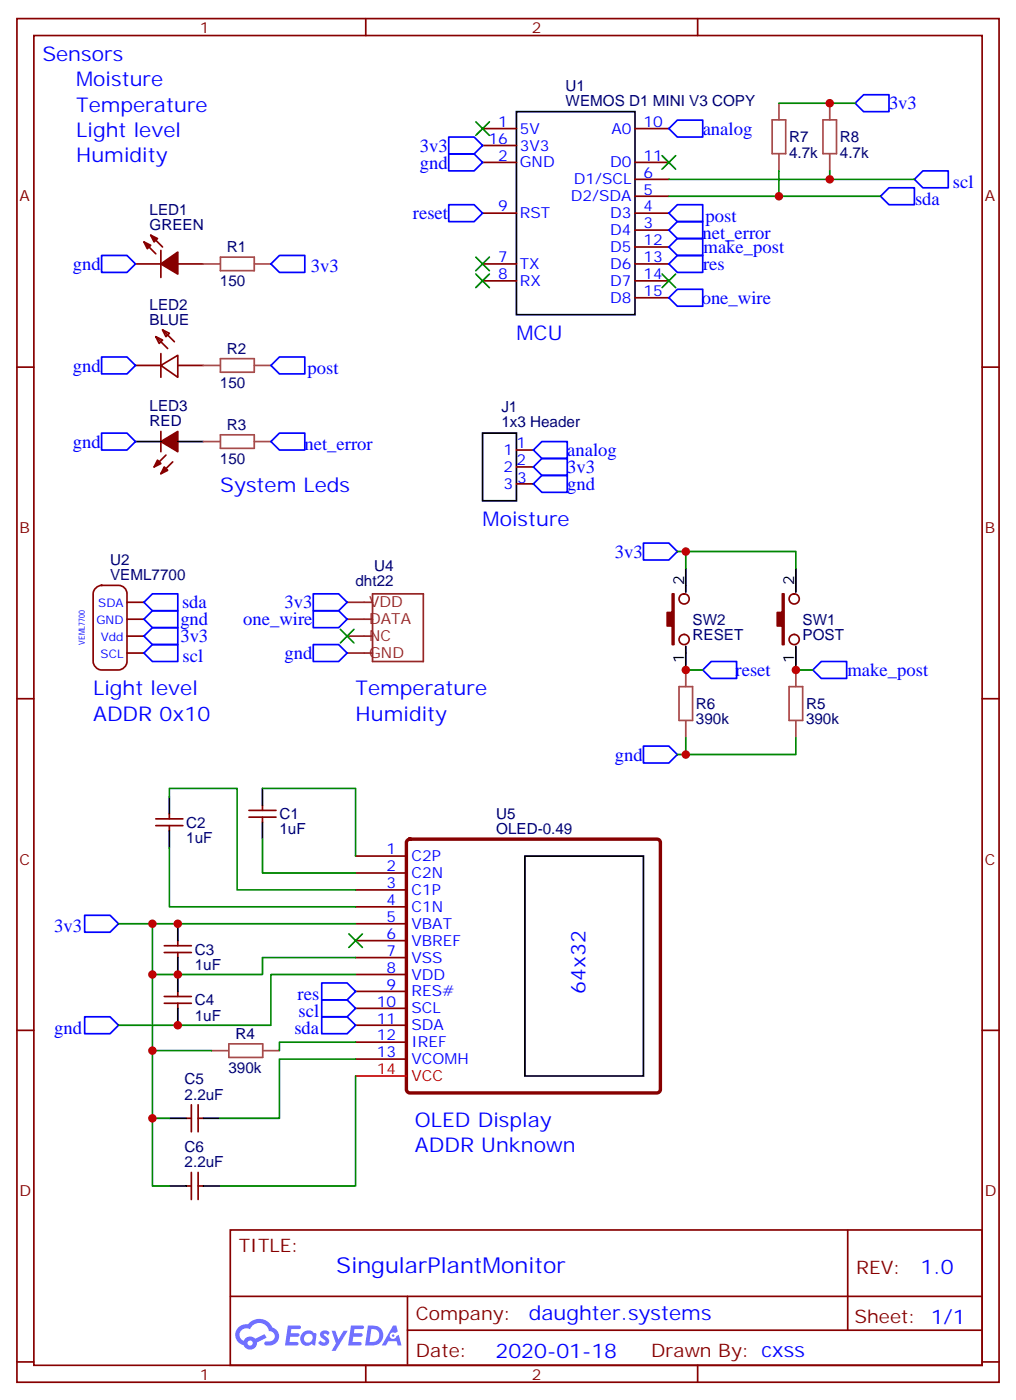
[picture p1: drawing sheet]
<svg xmlns="http://www.w3.org/2000/svg" width="212mm" height="292mm" viewBox="0 0 212 292" stroke-linecap="round" stroke-linejoin="round" font-family="sans-serif">
<g fill="none" stroke="#870000" stroke-width=".35">
<path d="M3.5 3.9h204.6v284.3h-204.6zM7.1 7.4h197.5v277.3h-197.5zM76.2 3.9v3.5M145.3 3.9v3.5M3.5 76.6h3.6M204.6 76.6h3.5M3.5 145.7h3.6M204.6 145.7h3.5M3.5 214.8h3.6M204.6 214.8h3.5M48 256.5h156.6v28.2h-156.6zM176.6 256.5v20.9"/>
<path d="M48 270.3h156.5M84.9 277.4h119.6M84.9 270.3v14.1M3.5 284h3.6M76.2 284.7v3.5M145.3 284.7v3.5M204.6 284h3.5"/>
</g>
<g fill="#5487ff">
<path d="M67 277.6a1.22 1.22 0 0 1 1.7 .3l-.4 .6a.47 .47 0 0 0-.3-.4 .47 .47 0 0 0-.6 .2l.1 .1a1.55 1.55 0 0 1 1.1 1.5 1.34 1.34 0 0 1-2.3 .2l.4-.6 .8 .4a.29 .29 0 0 0 .3-.2 .29 .29 0 0 0-.3-.3 1.04 1.04 0 0 1-.5-1.8z"/>
<path d="M60 276.4h2.1a.43 .43 0 0 1 .5 .1 .43 .43 0 0 1 .1 .5l-.4 .1h-1.6l-.1 .9h1.5a.37 .37 0 0 1 .3 .4 .37 .37 0 0 1-.4 .3h-1.5l-.2 1.1h1.3a.43 .43 0 0 1 .4 .1 .43 .43 0 0 1 .2 .5l-.4 .2h-2.4z"/>
<path d="M73.1 276.4h2.1a.43 .43 0 0 1 .5 .1 .43 .43 0 0 1 .1 .5l-.3 .1h-1.7l-.1 .9h1.5a.37 .37 0 0 1 .4 .4 .37 .37 0 0 1-.4 .3h-1.6l-.2 1.1h1.3a.43 .43 0 0 1 .5 .1 .43 .43 0 0 1 .1 .5l-.3 .1h-2.5z"/>
<path d="M81.9 276.4h.7l.3 1.3-.6 .3a.69 .69 0 0 0-1 .2 .69 .69 0 0 0 .4 1 .69 .69 0 0 0 .9-.6l.5-.3 .5 2.2h-.7l-.3-.8h-1.7l-.5 .8h-.9z"/>
<path d="M69.1 277.5h.8l.6 1.8 1.1-1.8h.8l-2.5 4.2h-.8l.9-1.6z"/>
<path d="M76.7 276.4l-.6 4.2h1.3a2.11 2.11 0 0 0 2.5-2.2 2.11 2.11 0 0 0-2.6-2zM77.4 277.1a1.39 1.39 0 0 1 1.6 1.5 1.39 1.39 0 0 1-1.7 1.2h-.3z"/>
<path d="M63 278a1.47 1.47 0 0 0-.2 2.1 1.47 1.47 0 0 0 2.1 .1l.8 .4 .2-2.3-.1-.3h-.4a1.49 1.49 0 0 0-2.4 0zM63.6 278.4a.92 .92 0 0 1 1.6 .5 .92 .92 0 0 1-1.3 1 .9 .9 0 0 1-.3-1.5z"/>
<path d="M49.7 276.8a2.18 2.18 0 0 0 1 3.7 1.44 1.44 0 0 0 1.7 .9 1.44 1.44 0 0 0 1.1-1.5l2.1-1-.5-.7-1.9 1a1.47 1.47 0 0 0-2.4 .4 1.39 1.39 0 0 1-.7-1.9 1.39 1.39 0 0 1 2-.5 2.08 2.08 0 0 1 2.1-1.3 2.08 2.08 0 0 1 1.9 1.7 1.07 1.07 0 0 1 1.2 1 1.07 1.07 0 0 1-1.1 1.1h-.6a.43 .43 0 0 0-.5 .4 .43 .43 0 0 0 .4 .5 2 2 0 0 0 2.4-1.1 2 2 0 0 0-.7-2.5l-.5-.2a2.98 2.98 0 0 0-5-.7l-1.1 .1zM51.6 280.1a.55 .55 0 0 1 1.1 0 .55 .55 0 0 1-1.1 0z"/>
<circle cx="81.9" cy="278.5" r=".26"/>
</g>
<g fill="none" stroke="#000" stroke-width=".35">
<path d="M107.6 23.3h24.7v42.3h-24.7zM28.2 92.1h5.3M37 92.1h5.3M100.5 90.3h7.1v14.1h-7.1zM142.9 118.5v5M165.8 118.5v5M142.9 134.8v4.9M165.8 134.8v4.9M35.3 166.2v3.5M35.3 173.2v3.5M54.7 164.4v3.5M54.7 171.4v3.6"/>
<path d="M109.4 178.5h24.7v45.9h-24.7zM37 192.6v3.5M37 199.7v7M37 210.3v3.5M35.3 233.2h3.5M42.3 233.2h3.6M35.3 247.3h3.5M42.3 247.3h3.6"/>
</g>
<g fill="none" stroke="#870000" stroke-width=".35">
<path d="M100.5 26.8h7.1M100.5 30.3h7.1M100.5 33.9h7.1M132.3 26.8h7M132.3 33.9h7M132.3 37.4h7M28.2 55h5.3M30 50.4l2.5 2.5M31.4 49l2.5 2.5M33.5 52.2v5.7M37 55h5.3M100.5 44.4h7.1"/>
<path d="M100.5 55h7.1M100.5 58.6h7.1M132.3 44.4h7M132.3 55h7M132.3 58.6h7M132.3 40.9h7M132.3 48h7M132.3 51.5h7M28.2 76.2h5.3M32.5 70.2l1.4 .7-.7 .7zM32.5 70.2l2.4 2.5M33.5 76.2l3.5-2.1v4.6z"/>
<path d="M33.5 73.7v5M33.9 68.8l1.4 .7-.7 .7zM33.9 68.8l2.4 2.5M37 76.2h5.3M132.3 62.1h7M33.5 90v4.2M34.6 94.9l-2.5 2.5M36 96.3l-2.5 2.5M107.6 93.8h3.5M107.6 97.4h3.5M107.6 100.9h3.5M26.5 136.2h3.5"/>
<path d="M26.5 132.6h3.5M26.5 129.1h3.5M26.5 125.6h3.5M32.5 170.7h5.6M32.5 172.2h5.6M35.3 169.7v1M35.3 172.2v1M51.9 169h5.6M51.9 170.4h5.6M54.7 167.9v1.1M54.7 170.4v1M74.1 178.5h10.6"/>
<path d="M34.2 197.2h5.7M34.2 198.6h5.7M37 196.1v1.1M37 198.6v1.1M74.1 182h10.6M74.1 185.6h10.6M74.1 189.1h10.6M74.1 192.6h10.6M74.1 196.1h10.6M74.1 199.7h10.6M34.2 207.8h5.7M34.2 209.2h5.7"/>
<path d="M37 206.7v1.1M37 209.2v1.1M74.1 203.2h10.6M74.1 206.7h10.6M74.1 210.3h10.6M74.1 213.8h10.6M74.1 217.3h10.6M38.8 233.2h1.1M39.9 230.4v5.6M41.3 233.2h1M41.3 230.4v5.6M74.1 220.8h10.6"/>
<path d="M38.8 247.3h1.1M39.9 244.5v5.6M41.3 244.5v5.6M41.3 247.3h1"/>
<circle cx="142.5" cy="133.3" r="1.06"/>
<circle cx="142.5" cy="124.9" r="1.06"/>
<circle cx="165.5" cy="133.3" r="1.06"/>
<circle cx="165.5" cy="124.9" r="1.06"/>
</g>
<g fill="#870000" stroke="#870000" stroke-width=".35">
<path d="M30 50.4l1.4 .8-.7 .7z"/>
<path d="M31.4 49l1.4 .7-.7 .7z"/>
<path d="M33.5 55l3.5-2.4v4.6z"/>
<path d="M33.5 92.1l3.5-2.1v4.2z"/>
<path d="M32.8 96l.7 .7-1.4 .7z"/>
<path d="M34.2 97.4l.7 .7-1.4 .7z"/>
<path d="M163 123.8h.3v10.6h-.3v-3.9h-1.1v-2.8h1.1z"/>
<path d="M140.1 123.8h.3v10.6h-.3v-3.9h-1.1v-2.8h1.1z"/>
</g>
<g fill="none" stroke="#a64a4a" stroke-width=".35">
<path d="M160.9 25h2.8v7h-2.8zM162.3 21.5v3.5M162.3 32.2v3.4M171.4 25h2.9v7h-2.9zM172.9 21.5v3.5M172.9 32.2v3.4M42.3 55h3.5M45.9 53.6h7.1v2.8h-7.1zM53 55h3.4M42.3 76.2h3.5M45.9 74.8h7.1v2.8h-7.1zM53 76.2h3.4"/>
<path d="M42.3 92.1h3.5M45.9 90.7h7.1v2.8h-7.1zM53 92.1h3.4M142.9 139.7v3.5M165.8 139.7v3.5M141.5 143.2h2.8v7h-2.8zM142.9 150.3v3.5M164.4 143.2h2.8v7h-2.8zM165.8 150.3v3.5M44.1 219.1h3.5M47.7 217.7h7v2.8h-7zM54.7 219.1h3.5"/>
</g>
<path d="M72.3 125.6h5.3M72.3 129.1h5.3M72.3 132.6h5.3M72.3 136.2h5.3M77.6 123.8h10.6v14.1h-10.6z" fill="none" stroke="#8c2424" stroke-width=".35"/>
<path d="M20 122.6l.8-.5h.4h3.5a1.76 1.76 0 0 1 1.8 1.7v14.1a1.89 1.89 0 0 1-1.8 1.8h-3.5a1.89 1.89 0 0 1-1.8-1.8v-14.1l.1-.4z" fill="none" stroke="#900" stroke-width=".35"/>
<path d="M84.9 175.2l.5-.2h51.5a.71 .71 0 0 1 .7 .7v51.5a.76 .76 0 0 1-.7 .7h-51.5a.76 .76 0 0 1-.7-.7v-51.5z" fill="none" stroke="#870000" stroke-width=".71"/>
<path d="M74.1 224.4h10.6" fill="none" stroke="#f00" stroke-width=".35"/>
<g fill="none" stroke="#00f" stroke-width=".35">
<path d="M179.9 19.8h5.3v3.5h-5.3l-1.7-1.8zM93.5 28.6h5.3l1.7 1.7-1.7 1.8h-5.3zM93.5 32.1h5.3l1.7 1.8-1.7 1.7h-5.3zM141.1 25h5.3v3.6h-5.3l-1.8-1.8zM192.3 35.6h5.3v3.6h-5.3l-1.8-1.8zM21.2 53.3h5.3l1.7 1.7-1.7 1.8h-5.3zM56.4 55l1.8-1.7h5.3v3.5h-5.3zM93.5 42.7h5.3l1.7 1.7-1.7 1.8h-5.3zM139.3 44.4l1.8-1.7h5.3v3.5h-5.3zM139.3 51.5l1.8-1.8h5.3v3.6h-5.3zM139.3 55l1.8-1.7h5.3v3.5h-5.3zM141.1 46.2h5.3v3.5h-5.3l-1.8-1.7z"/>
<path d="M183.4 40.9l1.8-1.7h5.3v3.5h-5.3zM21.2 74.4h5.3l1.7 1.8-1.7 1.8h-5.3zM56.4 76.2l1.8-1.8h5.3v3.6h-5.3zM139.3 62.1l1.8-1.8h5.3v3.6h-5.3zM21.2 90.3h5.3l1.7 1.8-1.7 1.7h-5.3zM56.4 92.1l1.8-1.8h5.3v3.5h-5.3zM111.1 97.4l1.8-1.8h5.3v3.5h-5.3zM111.1 93.8l1.8-1.7h5.3v3.5h-5.3zM111.1 100.9l1.8-1.8h5.3v3.6h-5.3zM134.1 113.2h5.2l1.8 1.8-1.8 1.8h-5.2zM30 125.6l1.7-1.8h5.3v3.6h-5.3zM30 136.2l1.7-1.8h5.3v3.5h-5.3z"/>
<path d="M30 129.1l1.7-1.7h5.3v3.5h-5.3zM31.7 130.9h5.3v3.5h-5.3l-1.7-1.8zM65.3 123.8h5.3l1.7 1.8-1.7 1.8h-5.3zM65.3 134.4h5.3l1.7 1.8-1.7 1.7h-5.3zM65.3 127.4h5.3l1.7 1.7-1.7 1.8h-5.3zM146.4 139.7l1.8-1.8h5.3v3.6h-5.3zM169.3 139.7l1.8-1.8h5.3v3.6h-5.3zM134.1 155.6h5.2l1.8 1.7-1.8 1.8h-5.2zM17.6 190.9h5.3l1.8 1.7-1.8 1.8h-5.3zM17.6 212h5.3l1.8 1.8-1.8 1.7h-5.3zM67 208.5h5.3l1.8 1.8-1.8 1.7h-5.3zM67 212h5.3l1.8 1.8-1.8 1.7h-5.3z"/>
<path d="M67 205h5.3l1.8 1.7-1.8 1.8h-5.3z"/>
</g>
<g fill="none" stroke="#008700" stroke-width=".35">
<path d="M139.3 37.4h51.2M162.3 35.6v5.3M162.3 21.5h15.9M172.9 35.6v1.8M139.3 40.9h44.1M141.1 115h24.7v3.5M142.9 115v3.5M142.9 139.7h3.5M165.8 139.7h3.5M142.9 153.8v3.5M165.8 153.8v3.5h-24.7M35.3 166.2v-1.8h14.1v21.2h24.7"/>
<path d="M35.3 176.7v12.4h38.8M54.7 164.4h19.4v14.1M54.7 175v7h19.4M24.7 192.6h49.4M31.7 192.6v10.6h23v-3.5h19.4M31.7 203.2v15.9h12.4M31.7 219.1v28.2h3.6M74.1 203.2h-17.7v10.6h-31.7M74.1 217.3h-15.9v1.8M31.7 233.2h3.6M74.1 220.8h-15.9v12.4h-12.3M74.1 224.4v22.9h-28.2"/>
</g>
<g fill="#c00">
<circle cx="172.9" cy="21.5" r=".88"/>
<circle cx="172.9" cy="37.4" r=".88"/>
<circle cx="165.8" cy="139.7" r=".88"/>
<circle cx="142.9" cy="115" r=".88"/>
<circle cx="31.8" cy="219.1" r=".88"/>
<circle cx="31.8" cy="203.2" r=".88"/>
<circle cx="37" cy="213.8" r=".88"/>
<circle cx="37" cy="203.2" r=".88"/>
<circle cx="37" cy="192.6" r=".88"/>
<circle cx="31.8" cy="192.6" r=".88"/>
<circle cx="31.8" cy="233.2" r=".88"/>
<circle cx="142.9" cy="157.3" r=".88"/>
<circle cx="142.9" cy="139.7" r=".88"/>
<circle cx="162.3" cy="40.9" r=".88"/>
</g>
<g fill="#c00" stroke="#008700" stroke-width=".35">
<path d="M72.7 194.7l2.8 2.9zM75.5 194.7l-2.8 2.9z"/>
<path d="M70.9 131.2l2.8 2.9zM73.7 131.2l-2.8 2.9z"/>
<path d="M137.9 32.5l2.9 2.8zM137.9 35.3l2.9-2.8z"/>
<path d="M137.9 57.2l2.9 2.8zM140.8 57.2l-2.9 2.8z"/>
<path d="M99.1 57.2l2.9 2.8zM102 57.2l-2.9 2.8z"/>
<path d="M99.1 53.6l2.9 2.8zM102 53.6l-2.9 2.8z"/>
<path d="M99.1 25.4l2.9 2.8zM102 25.4l-2.9 2.8z"/>
</g>
<text font-size="4.6" fill="#00f" x="70.1" y="265.5">SingularPlantMonitor</text>
<g font-size="4.2" fill="#00f">
<text x="8.8" y="12.7">Sensors</text>
<text x="15.9" y="18">Moisture</text>
<text x="15.9" y="23.3">Temperature</text>
<text x="15.9" y="28.6">Light level</text>
<text x="15.9" y="33.9">Humidity</text>
<text x="107.6" y="70.9">MCU</text>
<text x="45.9" y="102.7">System Leds</text>
<text x="100.5" y="109.7">Moisture</text>
<text x="19.4" y="145">Light level</text>
<text x="74.1" y="145">Temperature</text>
<text x="19.4" y="150.3">ADDR 0x10</text>
<text x="74.1" y="150.3">Humidity</text>
<text x="122" y="207.2" transform="rotate(-90 122 207.2)">64x32</text>
<text x="86.4" y="234.9">OLED Display</text>
<text x="86.4" y="240.2">ADDR Unknown</text>
<text x="191.8" y="265.7">1.0</text>
<text x="110.2" y="275.3">daughter.systems</text>
<text x="103.2" y="283.1">2020-01-18</text>
</g>
<g font-size="3.9" fill="#00f">
<text x="185.2" y="22.8">3v3</text>
<text x="146.4" y="28.1">analog</text>
<text x="87.5" y="31.6">3v3</text>
<text x="87.5" y="35.2">gnd</text>
<text x="198.5" y="39.2">scl</text>
<text x="86" y="45.7">reset</text>
<text x="147" y="46.2">post</text>
<text x="190.6" y="42.7">sda</text>
<text x="146.3" y="49.7">net_error</text>
<text x="146.6" y="52.8">make_post</text>
<text x="15.2" y="56.3">gnd</text>
<text x="64.7" y="56.8">3v3</text>
<text x="146.5" y="56.3">res</text>
<text x="146.2" y="63.4">one_wire</text>
<text x="15.2" y="77.5">gnd</text>
<text x="64.1" y="78">post</text>
<text x="15.2" y="93.4">gnd</text>
<text x="63.4" y="93.8">net_error</text>
<text x="118.2" y="95.1">analog</text>
<text x="118.2" y="98.6">3v3</text>
<text x="118.2" y="102.2">gnd</text>
<text x="128.1" y="116.3">3v3</text>
<text x="37.6" y="130.4">gnd</text>
<text x="37.9" y="126.9">sda</text>
<text x="50.7" y="130.4">one_wire</text>
<text x="59.3" y="126.9">3v3</text>
<text x="37.6" y="133.9">3v3</text>
<text x="38" y="137.9">scl</text>
<text x="59.3" y="137.5">gnd</text>
<text x="153.2" y="141">reset</text>
<text x="176.6" y="141">make_post</text>
<text x="128.1" y="158.6">gnd</text>
<text x="11.3" y="194.4">3v3</text>
<text x="62" y="208.5">res</text>
<text x="11.3" y="215.5">gnd</text>
<text x="61.3" y="215.5">sda</text>
<text x="62.2" y="212">scl</text>
</g>
<g font-size="3.9" fill="#800">
<text x="49.7" y="261.1">TITLE:</text>
<text x="178.4" y="265.7">REV:</text>
<text x="86.6" y="275.3">Company:</text>
<text x="178" y="275.9">Sheet: 1/1</text>
<text x="86.6" y="282.9">Date:</text>
<text x="135.7" y="283">Drawn By: cxss</text>
</g>
<g font-size="3.2" fill="#800">
<text x="41.6" y="6.9">1</text>
<text x="110.8" y="6.9">2</text>
<text x="4.1" y="42">A</text>
<text x="205.1" y="42">A</text>
<text x="4.1" y="111.1">B</text>
<text x="205.1" y="111.1">B</text>
<text x="4.1" y="180.3">C</text>
<text x="205.1" y="180.3">C</text>
<text x="4.1" y="249.4">D</text>
<text x="205.1" y="249.4">D</text>
<text x="41.6" y="287.7">1</text>
<text x="110.8" y="287.7">2</text>
</g>
<g font-size="3.2" fill="#000080">
<text x="117.8" y="22.1">WEMOS D1 MINI V3 COPY</text>
<text x="117.8" y="18.9">U1</text>
<text x="164.4" y="29.7">R7</text>
<text x="175" y="29.7">R8</text>
<text x="164.4" y="32.9">4.7k</text>
<text x="175" y="32.9">4.7k</text>
<text x="31.2" y="48">GREEN</text>
<text x="31.2" y="44.8">LED1</text>
<text x="47.3" y="52.6">R1</text>
<text x="45.8" y="59.7">150</text>
<text x="31.2" y="64.6">LED2</text>
<text x="31.2" y="67.7">BLUE</text>
<text x="47.3" y="73.8">R2</text>
<text x="45.8" y="80.9">150</text>
<text x="31.2" y="88.9">RED</text>
<text x="31.2" y="85.7">LED3</text>
<text x="47.3" y="89.7">R3</text>
<text x="104.5" y="89.1">1x3 Header</text>
<text x="104.5" y="85.9">J1</text>
<text x="45.8" y="96.7">150</text>
<text x="22.9" y="117.8">U2</text>
<text x="77.9" y="119">U4</text>
<text x="22.9" y="121">VEML7700</text>
<text x="74.1" y="122.2">dht22</text>
<text x="144.3" y="130.3">SW2</text>
<text x="167.2" y="130.3">SW1</text>
<text x="144.3" y="133.4">RESET</text>
<text x="167.2" y="133.4">POST</text>
<text x="145" y="147.9">R6</text>
<text x="167.9" y="147.9">R5</text>
<text x="145" y="151.1">390k</text>
<text x="167.9" y="151.1">390k</text>
<text x="38.8" y="172.6">C2</text>
<text x="58.2" y="174">1uF</text>
<text x="58.2" y="170.8">C1</text>
<text x="103.4" y="173.9">OLED-0.49</text>
<text x="103.4" y="170.7">U5</text>
<text x="38.8" y="175.8">1uF</text>
<text x="40.6" y="202.2">1uF</text>
<text x="40.6" y="199">C3</text>
<text x="40.6" y="209.6">C4</text>
<text x="40.6" y="212.8">1uF</text>
<text x="49.1" y="216.7">R4</text>
<text x="38.5" y="226.1">C5</text>
<text x="47.6" y="223.7">390k</text>
<text x="38.5" y="229.3">2.2uF</text>
<text x="38.5" y="243.4">2.2uF</text>
<text x="38.5" y="240.2">C6</text>
</g>
<g font-size="3.2" fill="#00f">
<text x="101.8" y="30">16</text>
<text x="103.8" y="26.5">1</text>
<text x="108.3" y="27.9">5V</text>
<text x="127.4" y="27.9">A0</text>
<text x="134.1" y="26.5">10</text>
<text x="103.8" y="33.5">2</text>
<text x="108.3" y="31.4">3V3</text>
<text x="108.3" y="34.9">GND</text>
<text x="127.1" y="34.9">D0</text>
<text x="134.1" y="33.5">11</text>
<text x="118.9" y="42">D2/SDA</text>
<text x="119.5" y="38.5">D1/SCL</text>
<text x="134.1" y="37">6</text>
<text x="134.1" y="40.6">5</text>
<text x="103.8" y="44.1">9</text>
<text x="108.3" y="45.5">RST</text>
<text x="127.1" y="45.5">D3</text>
<text x="134.1" y="44.1">4</text>
<text x="134.1" y="47.6">3</text>
<text x="127.1" y="49">D4</text>
<text x="127.1" y="52.6">D5</text>
<text x="134.1" y="51.2">12</text>
<text x="103.8" y="54.7">7</text>
<text x="103.8" y="58.2">8</text>
<text x="108.3" y="56.1">TX</text>
<text x="108.3" y="59.6">RX</text>
<text x="127.1" y="56.1">D6</text>
<text x="127.1" y="59.6">D7</text>
<text x="134.1" y="54.7">13</text>
<text x="134.1" y="58.2">14</text>
<text x="127.1" y="63.1">D8</text>
<text x="134.1" y="61.7">15</text>
<text x="104.9" y="94.9">1</text>
<text x="107.6" y="93.5">1</text>
<text x="104.9" y="98.4">2</text>
<text x="104.9" y="102">3</text>
<text x="107.6" y="97">2</text>
<text x="107.7" y="100.8">3</text>
<text x="80.5" y="178.2">1</text>
<text x="85.7" y="179.6">C2P</text>
<text x="80.5" y="181.7">2</text>
<text x="80.5" y="185.2">3</text>
<text x="85.7" y="183.1">C2N</text>
<text x="80.5" y="188.7">4</text>
<text x="85.7" y="186.6">C1P</text>
<text x="85.7" y="190.1">C1N</text>
<text x="80.5" y="192.3">5</text>
<text x="80.5" y="195.8">6</text>
<text x="85.7" y="193.7">VBAT</text>
<text x="85.7" y="197.2">VBREF</text>
<text x="80.5" y="199.3">7</text>
<text x="80.5" y="202.8">8</text>
<text x="85.7" y="200.7">VSS</text>
<text x="78.5" y="209.9">10</text>
<text x="80.5" y="206.4">9</text>
<text x="85.7" y="204.3">VDD</text>
<text x="85.7" y="207.8">RES#</text>
<text x="78.5" y="213.4">11</text>
<text x="85.7" y="211.3">SCL</text>
<text x="85.7" y="214.8">SDA</text>
<text x="78.5" y="217">12</text>
<text x="78.5" y="220.5">13</text>
<text x="85.7" y="218.4">IREF</text>
<text x="85.7" y="221.9">VCOMH</text>
</g>
<g font-size="3.2">
<text x="142.5" y="122.1" transform="rotate(-90 142.5 122.1)">2</text>
<text x="165.5" y="122.1" transform="rotate(-90 165.5 122.1)">2</text>
<text x="142.5" y="138.2" transform="rotate(-90 142.5 138.2)">1</text>
<text x="165.5" y="138.2" transform="rotate(-90 165.5 138.2)">1</text>
</g>
<g font-size="3.2" fill="#8d2323">
<text x="76.9" y="126.6">VDD</text>
<text x="76.9" y="130.2">DATA</text>
<text x="76.9" y="133.7">NC</text>
<text x="76.9" y="137.2">GND</text>
</g>
<g font-size="3.2" fill="#f00">
<text x="78.5" y="224">14</text>
<text x="85.7" y="225.4">VCC</text>
</g>
<g font-size="2.5" fill="#00f">
<text x="20.1" y="130.2">GND</text>
<text x="20.5" y="126.6">SDA</text>
<text x="21" y="137.2">SCL</text>
<text x="21" y="133.7">Vdd</text>
</g>
<text font-size="1.8" fill="#00f" x="17.6" y="134.4" transform="rotate(-90 17.6 134.4)">VEML7700</text>
</svg>
